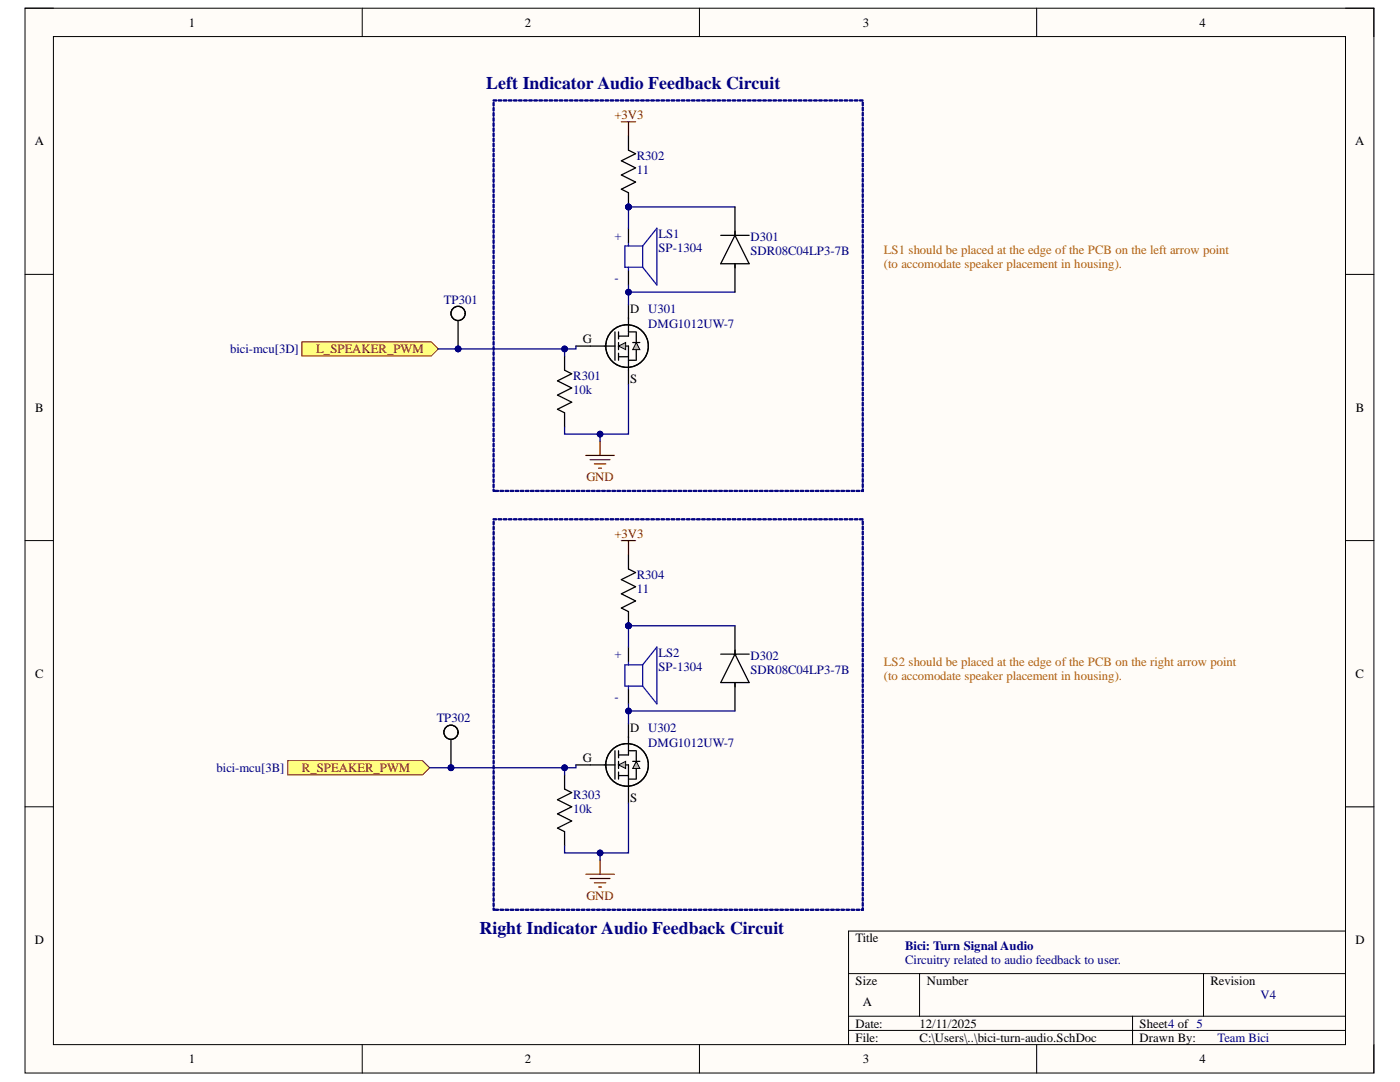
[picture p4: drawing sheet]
<svg xmlns="http://www.w3.org/2000/svg" width="279mm" height="216mm" viewBox="0 0 279 216" stroke-linecap="round" stroke-linejoin="round" font-family="sans-serif">
<path d="M5 1.6h269.2v212.5h-269.2z" fill-rule="evenodd" fill="#fffcf8"/>
<path d="M5 1.6h269.2v212.5h-269.2z" fill="none" stroke="#000" stroke-width=".2"/>
<path d="M10.7 7.3h257.8v201.1h-257.8z" fill-rule="evenodd" fill="#fffcf8"/>
<g fill="none" stroke="#000" stroke-width=".2">
<path d="M5 1.6h5.7M10.7 7.3h257.8v201.1h-257.8zM72.3 1.6v5.7M139.6 1.6v5.7M206.9 1.6v5.7M268.5 1.6h5.7v5.7M5 54.7h5.7M268.5 54.8h5.7M5 107.9h5.7M268.5 107.9h5.7M5 161h5.7M268.5 161h5.7"/>
<path d="M169.3 194.3h99.2M183.5 194.3v8.5M240.2 194.3v8.5M268.5 185.8h-99.2v22.6M72.3 208.4v5.7M139.6 208.4v5.7M169.3 202.8h99.2M169.3 205.6h99.2M206.9 208.4v5.7M226 202.8v5.6M274.2 208.4v5.7"/>
</g>
<g fill="none" stroke="#000" stroke-width=".25">
<path d="M114.9 69.1h7.8M122.7 66.2v5.7M123.4 66.2v1.4M123.4 68.3v1.5M123.4 70.5v1.4M123.4 71.2h2M124.9 69.1h.5M125.4 60.8v5.4h1.4M125.4 66.4v.7h-2M125.4 71v5.7M125.4 71.9h1.4M126.3 68.3h1.4"/>
<path d="M127 66.2v2.1M127 69.8v2.1"/>
<circle cx="125.1" cy="69.1" r="4.3"/>
</g>
<path d="M123.4 69.1l1.5-.8v1.5z" fill="#c0c0c0"/>
<path d="M123.4 69.1l1.5-.8v1.5z" fill="none" stroke="#000" stroke-width=".2"/>
<path d="M127 68.3l.7 1.5h-1.4z" fill="#c0c0c0"/>
<path d="M127 68.3l.7 1.5h-1.4z" fill="none" stroke="#000" stroke-width=".2"/>
<path d="M112.7 71v2.9l1.4 .7-2.8 1.4 2.8 1.4-2.8 1.4 2.8 1.4-2.8 1.5 1.4 .7v2.8M125.4 69.1v1.9" fill="none" stroke="#000" stroke-width=".25"/>
<path d="M124 24.3h2.8M125.4 24.3v2.8M116.9 90.9h5.7M117.8 91.7h3.9M118.6 92.6h2.3M119.5 93.4h.5M119.8 88v2.9" fill="none" stroke="#800000" stroke-width=".25"/>
<path d="M60.3 68.2h25.8l1.4 1.4-1.4 1.4h-25.8z" fill-rule="evenodd" fill="#ffff80"/>
<path d="M60.3 68.2h25.8l1.4 1.4-1.4 1.4h-25.8z" fill="none" stroke="#800000" stroke-width=".2"/>
<g fill="none" stroke="#000" stroke-width=".25">
<path d="M114.9 152.6h7.8M122.7 149.8v5.7M123.4 149.8v1.4M123.4 151.9v1.4M123.4 154v1.5M123.4 154.8h2M124.9 152.6h.5M125.4 144.4v5.4h1.4M125.4 149.9v.7h-2M125.4 154.6v5.7M125.4 155.5h1.4M126.3 151.9h1.4"/>
<path d="M127 149.8v2.1M127 153.3v2.2"/>
<circle cx="125.1" cy="152.6" r="4.3"/>
</g>
<path d="M123.4 152.6l1.5-.7v1.4z" fill="#c0c0c0"/>
<path d="M123.4 152.6l1.5-.7v1.4z" fill="none" stroke="#000" stroke-width=".2"/>
<path d="M127 151.9l.7 1.4h-1.4z" fill="#c0c0c0"/>
<path d="M127 151.9l.7 1.4h-1.4z" fill="none" stroke="#000" stroke-width=".2"/>
<path d="M112.7 154.6v2.8l1.4 .8-2.8 1.4 2.8 1.4-2.8 1.4 2.8 1.4-2.8 1.4 1.4 .7v2.9M125.4 152.6v2" fill="none" stroke="#000" stroke-width=".25"/>
<path d="M124 107.9h2.8M125.4 107.9v2.8M116.9 174.4h5.7M117.8 175.3h3.9M118.6 176.1h2.3M119.5 177h.5M119.8 171.6v2.8" fill="none" stroke="#800000" stroke-width=".25"/>
<path d="M57.4 151.8h26.9l1.5 1.4-1.5 1.4h-26.9z" fill-rule="evenodd" fill="#ffff80"/>
<path d="M57.4 151.8h26.9l1.5 1.4-1.5 1.4h-26.9z" fill="none" stroke="#800000" stroke-width=".2"/>
<g fill="#000080" stroke="#000080" stroke-width=".2">
<path d="M98.4 97.6l.2 .1-.1 .4-.1-.1zM98.4 96.6l.2 .1-.1 .6-.1-.1zM98.4 95.6l.2 .1-.1 .6-.1-.1zM98.4 94.6l.2 .1-.1 .6-.1-.1zM98.4 93.5l.2 .1-.1 .7-.1-.2zM98.4 92.5l.2 .1-.1 .7-.1-.2zM98.4 91.5l.2 .1-.1 .6-.1-.1zM98.4 90.5l.2 .1-.1 .6-.1-.1zM98.4 89.5l.2 .1-.1 .6-.1-.1zM98.4 88.5l.2 .1-.1 .6-.1-.1zM98.4 87.5h.2l-.1 .7-.1-.1zM98.4 86.4l.2 .1-.1 .7-.1-.2zM98.4 85.4l.2 .1-.1 .6-.1-.1zM98.4 84.4l.2 .1-.1 .6-.1-.1zM98.4 83.4l.2 .1-.1 .6-.1-.1zM98.4 82.4l.2 .1-.1 .6-.1-.1zM98.4 81.4l.2 .1-.1 .6-.1-.1zM98.4 80.4h.2l-.1 .7-.1-.2zM98.4 79.3l.2 .1-.1 .7-.1-.2zM98.4 78.3l.2 .1-.1 .6-.1-.1zM98.4 77.3l.2 .1-.1 .6-.1-.1zM98.4 76.3l.2 .1-.1 .6-.1-.1zM98.4 75.3l.2 .1-.1 .6-.1-.1zM98.4 74.3h.2l-.1 .7-.1-.1zM98.4 73.2l.2 .1-.1 .7-.1-.2zM98.4 72.2l.2 .1-.1 .7-.1-.2zM98.4 71.2l.2 .1-.1 .6-.1-.1zM98.4 70.2l.2 .1-.1 .6-.1-.1zM98.4 69.2l.2 .1-.1 .6-.1-.1zM98.4 68.2l.2 .1-.1 .6-.1-.1zM98.4 67.2h.2l-.1 .7-.1-.1zM98.4 66.1l.2 .1-.1 .7-.1-.2zM98.4 65.1l.2 .1-.1 .6-.1-.1zM98.4 64.1l.2 .1-.1 .6-.1-.1zM98.4 63.1l.2 .1-.1 .6-.1-.1zM98.4 62.1l.2 .1-.1 .6-.1-.1zM98.4 61.1l.2 .1-.1 .6-.1-.1zM98.4 60l.2 .1-.1 .7-.1-.2zM98.4 59l.2 .1-.1 .7-.1-.2zM98.4 58l.2 .1-.1 .6-.1-.1zM98.4 57l.2 .1-.1 .6-.1-.1zM98.4 56l.2 .1-.1 .6-.1-.1zM98.4 55l.2 .1-.1 .6-.1-.1zM98.4 54h.2l-.1 .7-.1-.1zM98.4 52.9l.2 .1-.1 .7-.1-.2zM98.4 51.9l.2 .1-.1 .6-.1-.1zM98.4 50.9l.2 .1-.1 .6-.1-.1zM98.4 49.9l.2 .1-.1 .6-.1-.1zM98.4 48.9l.2 .1-.1 .6-.1-.1zM98.4 47.9l.2 .1-.1 .6-.1-.1zM98.4 46.9h.2l-.1 .7-.1-.2zM98.4 45.8l.2 .1-.1 .7-.1-.2zM98.4 44.8l.2 .1-.1 .6-.1-.1zM98.4 43.8l.2 .1-.1 .6-.1-.1zM98.4 42.8l.2 .1-.1 .6-.1-.1zM98.4 41.8l.2 .1-.1 .6-.1-.1zM98.4 40.8h.2l-.1 .7-.1-.1zM98.4 39.7l.2 .1-.1 .7-.1-.2zM98.4 38.7l.2 .1-.1 .7-.1-.2zM98.4 37.7l.2 .1-.1 .6-.1-.1zM98.4 36.7l.2 .1-.1 .6-.1-.1zM98.4 35.7l.2 .1-.1 .6-.1-.1zM98.4 34.7l.2 .1-.1 .6-.1-.1zM98.4 33.7h.2l-.1 .7-.1-.1zM98.4 32.6l.2 .1-.1 .7-.1-.2zM98.4 31.6l.2 .1-.1 .6-.1-.1zM98.4 30.6l.2 .1-.1 .6-.1-.1zM98.4 29.6l.2 .1-.1 .6-.1-.1zM98.4 28.6l.2 .1-.1 .6-.1-.1zM98.4 27.6l.2 .1-.1 .6-.1-.1zM98.4 26.5l.2 .1-.1 .7-.1-.2zM98.4 25.5l.2 .1-.1 .7-.1-.2zM98.4 24.5l.2 .1-.1 .6-.1-.1zM98.4 23.5l.2 .1-.1 .6-.1-.1zM98.4 22.5l.2 .1-.1 .6-.1-.1zM98.4 21.5l.2 .1-.1 .6-.1-.1zM98.4 20.5h.2l-.1 .7-.1-.1zM98.4 20l.6-.1 .1 .1-.6 .2zM99.4 20l.6-.1 .2 .1-.7 .2zM100.5 20l.6-.1 .1 .1-.7 .2zM101.5 20l.6-.1 .1 .1-.6 .2zM102.5 20l.6-.1 .1 .1-.6 .2zM103.5 20l.6-.1 .1 .1-.6 .2zM104.5 20l.6-.1 .1 .1-.6 .2zM105.5 20l.6-.1 .2 .1-.7 .2zM106.5 20l.6-.1 .2 .1-.7 .2zM107.6 20l.6-.1 .1 .1-.6 .2zM108.6 20l.6-.1 .1 .1-.6 .2zM109.6 20l.6-.1 .1 .1-.6 .2zM110.6 20l.6-.1 .1 .1-.6 .2zM111.6 20l.6-.1 .1 .1-.6 .2zM112.6 20l.6-.1 .2 .1-.7 .2zM113.7 20l.5-.1 .2 .1-.7 .2zM114.7 20l.6-.1 .1 .1-.6 .2zM115.7 20l.6-.1 .1 .1-.6 .2zM116.7 20l.6-.1 .1 .1-.6 .2zM117.7 20l.6-.1 .1 .1-.6 .2zM118.7 20l.6-.1 .2 .1-.7 .2zM119.7 20l.6-.1 .2 .1-.7 .2zM120.8 20l.6-.1 .1 .1-.7 .2zM121.8 20l.6-.1 .1 .1-.6 .2zM122.8 20l.6-.1 .1 .1-.6 .2zM123.8 20l.6-.1 .1 .1-.6 .2zM124.8 20l.6-.1 .1 .1-.6 .2zM125.8 20l.6-.1 .2 .1-.7 .2zM126.9 20l.5-.1 .2 .1-.7 .2zM127.9 20l.6-.1 .1 .1-.6 .2zM128.9 20l.6-.1 .1 .1-.6 .2zM129.9 20l.6-.1 .1 .1-.6 .2zM130.9 20l.6-.1 .1 .1-.6 .2zM131.9 20l.6-.1 .1 .1-.6 .2zM132.9 20l.6-.1 .2 .1-.7 .2zM134 20l.6-.1 .1 .1-.7 .2zM135 20l.6-.1 .1 .1-.6 .2zM136 20l.6-.1 .1 .1-.6 .2zM137 20l.6-.1 .1 .1-.6 .2zM138 20l.6-.1 .1 .1-.6 .2zM139 20l.6-.1 .2 .1-.7 .2zM140 20l.6-.1 .2 .1-.7 .2zM141.1 20l.6-.1 .1 .1-.6 .2zM142.1 20l.6-.1 .1 .1-.6 .2zM143.1 20l.6-.1 .1 .1-.6 .2zM144.1 20l.6-.1 .1 .1-.6 .2zM145.1 20l.6-.1 .1 .1-.1 .2h-.5zM146.1 20l.6-.1 .2 .1-.7 .2zM147.2 20l.6-.1 .1 .1-.7 .2zM148.2 20l.6-.1 .1 .1-.6 .2zM149.2 20l.6-.1 .1 .1-.6 .2zM150.2 20l.6-.1 .1 .1-.6 .2zM151.2 20l.6-.1 .1 .1-.6 .2zM152.2 20l.6-.1 .2 .1-.7 .2zM153.3 20l.5-.1 .2 .1-.7 .2zM154.3 20l.6-.1 .1 .1-.6 .2zM155.3 20l.6-.1 .1 .1-.1 .2h-.5zM156.3 20l.6-.1 .1 .1-.6 .2zM157.3 20l.6-.1 .1 .1-.6 .2zM158.3 20l.6-.1 .1 .1-.6 .2zM159.3 20l.6-.1 .2 .1-.7 .2zM160.4 20l.6-.1 .1 .1-.1 .2h-.6zM161.4 20l.6-.1 .1 .1-.6 .2zM162.4 20l.6-.1 .1 .1-.6 .2zM163.4 20l.6-.1 .1 .1-.6 .2zM164.4 20l.6-.1 .1 .1-.6 .2zM165.4 20l.6-.1 .2 .1-.7 .2zM166.5 20l.5-.1 .2 .1-.7 .2zM167.5 20l.6-.1 .1 .1-.6 .2zM168.5 20l.6-.1 .1 .1-.6 .2zM169.5 20l.6-.1 .1 .1-.6 .2zM170.5 20l.6-.1 .1 .1-.6 .2zM171.5 20l.6-.1 .2 .1-.7 .2zM172.1 20.4l.2 .1-.1 .6-.1-.1zM172.1 21.4l.2 .1-.1 .6-.1-.1zM172.1 22.4l.2 .1-.1 .7-.1-.2zM172.1 23.5h.2l-.1 .7-.1-.1zM172.1 24.5l.2 .1-.1 .6-.1-.1zM172.1 25.5l.2 .1-.1 .6-.1-.1zM172.1 26.5l.2 .1-.1 .6-.1-.1zM172.1 27.5l.2 .1-.1 .6-.1-.1zM172.1 28.5l.2 .1-.1 .7-.1-.2zM172.1 29.5l.2 .1-.1 .7-.1-.2zM172.1 30.6h.2l-.1 .7-.1-.1zM172.1 31.6l.2 .1-.1 .6-.1-.1zM172.1 32.6l.2 .1-.1 .6-.1-.1zM172.1 33.6l.2 .1-.1 .6-.1-.1zM172.1 34.6l.2 .1-.1 .6-.1-.1zM172.1 35.6l.2 .1-.1 .7-.1-.2zM172.1 36.7h.2l-.1 .7-.1-.2zM172.1 37.7l.2 .1-.1 .6-.1-.1zM172.1 38.7l.2 .1-.1 .6-.1-.1zM172.1 39.7l.2 .1-.1 .6-.1-.1zM172.1 40.7l.2 .1-.1 .6-.1-.1zM172.1 41.7l.2 .1-.1 .7-.1-.2zM172.1 42.7l.2 .1-.1 .7-.1-.2zM172.1 43.8h.2l-.1 .7-.1-.1zM172.1 44.8l.2 .1-.1 .6-.1-.1zM172.1 45.8l.2 .1-.1 .6-.1-.1zM172.1 46.8l.2 .1-.1 .6-.1-.1zM172.1 47.8l.2 .1-.1 .6-.1-.1zM172.1 48.8l.2 .1-.1 .7-.1-.2zM172.1 49.8l.2 .1-.1 .7-.1-.2zM172.1 50.9l.2 .1-.1 .6-.1-.1zM172.1 51.9l.2 .1-.1 .6-.1-.1zM172.1 52.9l.2 .1-.1 .6-.1-.1zM172.1 53.9l.2 .1-.1 .6-.1-.1zM172.1 54.9l.2 .1-.1 .6-.1-.1zM172.1 55.9l.2 .1-.1 .7-.1-.2zM172.1 57h.2l-.1 .7-.1-.1zM172.1 58l.2 .1-.1 .6-.1-.1zM172.1 59l.2 .1-.1 .6-.1-.1zM172.1 60l.2 .1-.1 .6-.1-.1zM172.1 61l.2 .1-.1 .6-.1-.1zM172.1 62l.2 .1-.1 .7-.1-.2zM172.1 63l.2 .1-.1 .7-.1-.2zM172.1 64.1h.2l-.1 .7-.1-.1zM172.1 65.1l.2 .1-.1 .6-.1-.1zM172.1 66.1l.2 .1-.1 .6-.1-.1zM172.1 67.1l.2 .1-.1 .6-.1-.1zM172.1 68.1l.2 .1-.1 .6-.1-.1zM172.1 69.1l.2 .1-.1 .7-.1-.2zM172.1 70.2h.2l-.1 .7-.1-.2zM172.1 71.2l.2 .1-.1 .6-.1-.1zM172.1 72.2l.2 .1-.1 .6-.1-.1zM172.1 73.2l.2 .1-.1 .6-.1-.1zM172.1 74.2l.2 .1-.1 .6-.1-.1zM172.1 75.2l.2 .1-.1 .7-.1-.2zM172.1 76.2l.2 .1-.1 .7-.1-.2zM172.1 77.3h.2l-.1 .7-.1-.1zM172.1 78.3l.2 .1-.1 .6-.1-.1zM172.1 79.3l.2 .1-.1 .6-.1-.1zM172.1 80.3l.2 .1-.1 .6-.1-.1zM172.1 81.3l.2 .1-.1 .6-.1-.1zM172.1 82.3l.2 .1-.1 .7-.1-.2zM172.1 83.3l.2 .1-.1 .7-.1-.2zM172.1 84.4l.2 .1-.1 .6-.1-.1zM172.1 85.4l.2 .1-.1 .6-.1-.1zM172.1 86.4l.2 .1-.1 .6-.1-.1zM172.1 87.4l.2 .1-.1 .6-.1-.1zM172.1 88.4l.2 .1-.1 .6-.1-.1zM172.1 89.4l.2 .1-.1 .7-.1-.2zM172.1 90.5h.2l-.1 .7-.1-.1zM172.1 91.5l.2 .1-.1 .6-.1-.1zM172.1 92.5l.2 .1-.1 .6-.1-.1zM172.1 93.5l.2 .1-.1 .6-.1-.1zM172.1 94.5l.2 .1-.1 .6-.1-.1zM172.1 95.5l.2 .1-.1 .7-.1-.2zM172.1 96.5l.2 .1-.1 .7-.1-.2zM172.1 97.6h.2v.5l-.4-.1v-.1l.3-.1-.1 .2zM170.9 97.9l.6-.1 .1 .2-.6 .1zM169.9 97.9l.6-.1 .1 .2-.7 .1zM168.8 97.9l.6-.1 .2 .2-.7 .1zM167.8 97.9l.6-.1 .2 .2-.7 .1zM166.8 97.9l.6-.1 .1 .2-.6 .1zM165.8 97.9l.6-.1 .1 .2-.6 .1zM164.8 97.9l.6-.1 .1 .2-.6 .1zM163.8 97.9l.6-.1 .1 .2-.7 .1zM162.7 97.9l.6-.1 .2 .2-.7 .1zM161.7 97.9l.6-.1 .2 .2-.7 .1zM160.7 97.9l.6-.1 .1 .2-.6 .1zM159.7 97.9l.6-.1 .1 .2-.6 .1zM158.7 97.9l.6-.1 .1 .2-.6 .1zM157.7 97.9l.6-.1 .1 .2-.6 .1zM156.7 97.9l.5-.1 .2 .2-.7 .1zM155.6 97.9l.6-.1 .2 .2-.7 .1zM154.6 97.9l.6-.1 .1 .2-.6 .1zM153.6 97.9l.6-.1 .1 .2-.6 .1zM152.6 97.9l.6-.1 .1 .2-.6 .1zM151.6 97.9l.6-.1 .1 .2-.6 .1zM150.6 97.9l.6-.1 .1 .2-.7 .1zM149.5 97.9l.6-.1 .2 .2-.7 .1zM148.5 97.9l.6-.1 .2 .2-.7 .1zM147.5 97.9l.6-.1 .1 .2-.6 .1zM146.5 97.9l.6-.1 .1 .2-.6 .1zM145.5 97.9l.6-.1 .1 .2-.6 .1zM144.5 97.9l.6-.1 .1 .2-.6 .1zM143.5 97.9l.5-.1 .2 .2-.7 .1zM142.4 97.9l.6-.1 .2 .2-.7 .1zM141.4 97.9l.6-.1 .1 .2-.6 .1zM140.4 97.9l.6-.1 .1 .2-.6 .1zM139.4 97.9l.6-.1 .1 .2-.6 .1zM138.4 97.9l.6-.1 .1 .2-.6 .1zM137.4 97.9l.6-.1 .1 .2-.6 .1zM136.3 97.9l.6-.1 .2 .2-.7 .1zM135.3 97.9l.6-.1 .2 .2-.7 .1zM134.3 97.9l.6-.1 .1 .2-.6 .1zM133.3 97.9l.6-.1 .1 .2-.6 .1zM132.3 97.9l.6-.1 .1 .2-.6 .1zM131.3 97.9l.6-.1 .1 .2-.6 .1zM130.3 97.9l.6-.1 .1 .2-.7 .1zM129.2 97.9l.6-.1 .2 .2-.7 .1zM128.2 97.9l.6-.1 .1 .2-.6 .1zM127.2 97.9l.6-.1 .1 .2-.6 .1zM126.2 97.9l.6-.1 .1 .2-.6 .1zM125.2 97.9l.6-.1 .1 .2-.6 .1zM124.2 97.9l.6-.1 .1 .2-.6 .1zM123.1 97.9l.6-.1 .2 .2-.7 .1zM122.1 97.9l.6-.1 .2 .2-.7 .1zM121.1 97.9l.6-.1 .1 .2-.6 .1zM120.1 97.9l.6-.1 .1 .2-.6 .1zM119.1 97.9l.6-.1 .1 .2-.6 .1zM118.1 97.9l.6-.1 .1 .2-.6 .1zM117.1 97.9l.6-.1 .1 .2-.7 .1zM116 97.9l.6-.1 .2 .2-.7 .1zM115 97.9l.6-.1 .1 .2-.6 .1zM114 97.9l.6-.1 .1 .2-.6 .1zM113 97.9l.6-.1 .1 .2-.6 .1zM112 97.9l.6-.1 .1 .2-.6 .1zM111 97.9l.6-.1 .1 .2-.6 .1zM109.9 97.9l.6-.1 .2 .2-.7 .1zM108.9 97.9l.6-.1 .2 .2-.7 .1zM107.9 97.9l.6-.1 .1 .2-.6 .1zM106.9 97.9l.6-.1 .1 .2-.6 .1zM105.9 97.9l.6-.1 .1 .2-.6 .1zM104.9 97.9l.6-.1 .1 .2-.6 .1zM103.9 97.9l.6-.1 .1 .2-.7 .1zM102.8 97.9l.6-.1 .2 .2-.7 .1zM101.8 97.9l.6-.1 .1 .2-.6 .1zM100.8 97.9l.6-.1 .1 .2-.6 .1zM99.8 97.9l.6-.1 .1 .2-.6 .1zM98.8 97.9l.6-.1 .1 .2-.6 .1z"/>
<path d="M98.4 181.2l.2 .1-.1 .4-.1-.2zM98.4 180.2l.2 .1-.1 .6-.1-.1zM98.4 179.2h.2l-.1 .7-.1-.1zM98.4 178.1l.2 .1-.1 .7-.1-.2zM98.4 177.1l.2 .1-.1 .7-.1-.2zM98.4 176.1l.2 .1-.1 .6-.1-.1zM98.4 175.1l.2 .1-.1 .6-.1-.1zM98.4 174.1l.2 .1-.1 .6-.1-.1zM98.4 173.1l.2 .1-.1 .6-.1-.1zM98.4 172l.2 .1-.1 .7-.1-.2zM98.4 171l.2 .1-.1 .7-.1-.2zM98.4 170l.2 .1-.1 .6-.1-.1zM98.4 169l.2 .1-.1 .6-.1-.1zM98.4 168l.2 .1-.1 .6-.1-.1zM98.4 167l.2 .1-.1 .6-.1-.1zM98.4 166h.2l-.1 .7-.1-.1zM98.4 164.9l.2 .1-.1 .7-.1-.2zM98.4 163.9l.2 .1-.1 .7-.1-.2zM98.4 162.9l.2 .1-.1 .6-.1-.1zM98.4 161.9l.2 .1-.1 .6-.1-.1zM98.4 160.9l.2 .1-.1 .6-.1-.1zM98.4 159.9l.2 .1-.1 .6-.1-.1zM98.4 158.9h.2l-.1 .7-.1-.1zM98.4 157.8l.2 .1-.1 .7-.1-.2zM98.4 156.8l.2 .1-.1 .6-.1-.1zM98.4 155.8l.2 .1-.1 .6-.1-.1zM98.4 154.8l.2 .1-.1 .6-.1-.1zM98.4 153.8l.2 .1-.1 .6-.1-.1zM98.4 152.8l.2 .1-.1 .6-.1-.1zM98.4 151.7l.2 .1-.1 .7-.1-.2zM98.4 150.7l.2 .1-.1 .7-.1-.2zM98.4 149.7l.2 .1-.1 .6-.1-.1zM98.4 148.7l.2 .1-.1 .6-.1-.1zM98.4 147.7l.2 .1-.1 .6-.1-.1zM98.4 146.7l.2 .1-.1 .6-.1-.1zM98.4 145.7h.2l-.1 .7-.1-.1zM98.4 144.6l.2 .1-.1 .7-.1-.2zM98.4 143.6l.2 .1-.1 .7-.1-.2zM98.4 142.6l.2 .1-.1 .6-.1-.1zM98.4 141.6l.2 .1-.1 .6-.1-.1zM98.4 140.6l.2 .1-.1 .6-.1-.1zM98.4 139.6l.2 .1-.1 .6-.1-.1zM98.4 138.5l.2 .1-.1 .7-.1-.2zM98.4 137.5l.2 .1-.1 .7-.1-.2zM98.4 136.5l.2 .1-.1 .6-.1-.1zM98.4 135.5l.2 .1-.1 .6-.1-.1zM98.4 134.5l.2 .1-.1 .6-.1-.1zM98.4 133.5l.2 .1-.1 .6-.1-.1zM98.4 132.5l.2 .1-.1 .6-.1-.1zM98.4 131.4l.2 .1-.1 .7-.1-.2zM98.4 130.4l.2 .1-.1 .7-.1-.2zM98.4 129.4l.2 .1-.1 .6-.1-.1zM98.4 128.4l.2 .1-.1 .6-.1-.1zM98.4 127.4l.2 .1-.1 .6-.1-.1zM98.4 126.4l.2 .1-.1 .6-.1-.1zM98.4 125.4h.2l-.1 .7-.1-.1zM98.4 124.3l.2 .1-.1 .7-.1-.2zM98.4 123.3l.2 .1-.1 .6-.1-.1zM98.4 122.3l.2 .1-.1 .6-.1-.1zM98.4 121.3l.2 .1-.1 .6-.1-.1zM98.4 120.3l.2 .1-.1 .6-.1-.1zM98.4 119.3l.2 .1-.1 .6-.1-.1zM98.4 118.2l.2 .1-.1 .7-.1-.2zM98.4 117.2l.2 .1-.1 .7-.1-.2zM98.4 116.2l.2 .1-.1 .6-.1-.1zM98.4 115.2l.2 .1-.1 .6-.1-.1zM98.4 114.2l.2 .1-.1 .6-.1-.1zM98.4 113.2l.2 .1-.1 .6-.1-.1zM98.4 112.2h.2l-.1 .7-.1-.1zM98.4 111.1l.2 .1-.1 .7-.1-.2zM98.4 110.1l.2 .1-.1 .7-.1-.2zM98.4 109.1l.2 .1-.1 .6-.1-.1zM98.4 108.1l.2 .1-.1 .6-.1-.1zM98.4 107.1l.2 .1-.1 .6-.1-.1zM98.4 106.1l.2 .1-.1 .6-.1-.1zM98.4 105.1h.2l-.1 .7-.1-.2zM98.4 104l.2 .1-.1 .7-.1-.2zM98.4 103.5h.6l.1 .1-.6 .1zM99.4 103.5h.6l.2 .1-.7 .1zM100.5 103.5h.6l.1 .1-.7 .1zM101.5 103.5h.6l.1 .1-.6 .1zM102.5 103.5h.6l.1 .1-.6 .1zM103.5 103.5h.6l.1 .1-.6 .1zM104.5 103.5h.6l.1 .1-.6 .1zM105.5 103.5h.6l.2 .1-.7 .1zM106.5 103.5h.6l.2 .1-.7 .1zM107.6 103.5h.6l.1 .1-.6 .1zM108.6 103.5h.6l.1 .1-.6 .1zM109.6 103.5h.6l.1 .1-.6 .1zM110.6 103.5h.6l.1 .1-.6 .1zM111.6 103.5h.6l.1 .1-.6 .1zM112.6 103.5h.6l.2 .1-.7 .1zM113.7 103.5h.5l.2 .1-.7 .1zM114.7 103.5h.6l.1 .1-.6 .1zM115.7 103.5h.6l.1 .1-.6 .1zM116.7 103.5h.6l.1 .1-.6 .1zM117.7 103.5h.6l.1 .1-.6 .1zM118.7 103.5h.6l.2 .1-.7 .1zM119.7 103.5h.6l.2 .1-.7 .1zM120.8 103.5h.6l.1 .1-.7 .1zM121.8 103.5h.6l.1 .1-.6 .1zM122.8 103.5h.6l.1 .1-.6 .1zM123.8 103.5h.6l.1 .1-.6 .1zM124.8 103.5h.6l.1 .1-.6 .1zM125.8 103.5h.6l.2 .1-.7 .1zM126.9 103.5h.5l.2 .1-.7 .1zM127.9 103.5h.6l.1 .1-.6 .1zM128.9 103.5h.6l.1 .1-.6 .1zM129.9 103.5h.6l.1 .1-.6 .1zM130.9 103.5h.6l.1 .1-.6 .1zM131.9 103.5h.6l.2 .1-.7 .1zM132.9 103.5h.6l.2 .1-.7 .1zM134 103.5h.6l.1 .1-.7 .1zM135 103.5h.6l.1 .1-.6 .1zM136 103.5h.6l.1 .1-.6 .1zM137 103.5h.6l.1 .1-.6 .1zM138 103.5h.6l.1 .1-.6 .1zM139 103.5h.6l.2 .1-.7 .1zM140.1 103.5h.5l.2 .1-.7 .1zM141.1 103.5h.6l.1 .1-.6 .1zM142.1 103.5h.6l.1 .1-.6 .1zM143.1 103.5h.6l.1 .1-.6 .1zM144.1 103.5h.6l.1 .1-.6 .1zM145.1 103.5h.6l.2 .1-.7 .1zM146.1 103.5h.6l.2 .1-.7 .1zM147.2 103.5h.6l.1 .1-.7 .1zM148.2 103.5h.6l.1 .1-.6 .1zM149.2 103.5h.6l.1 .1-.6 .1zM150.2 103.5h.6l.1 .1-.6 .1zM151.2 103.5h.6l.1 .1-.6 .1zM152.2 103.5h.6l.2 .1-.7 .1zM153.3 103.5h.5l.2 .1-.7 .1zM154.3 103.5h.6l.1 .1-.6 .1zM155.3 103.5h.6l.1 .1-.6 .1zM156.3 103.5h.6l.1 .1-.6 .1zM157.3 103.5h.6l.1 .1-.6 .1zM158.3 103.5h.6l.2 .1-.7 .1zM159.3 103.5h.6l.2 .1-.7 .1zM160.4 103.5h.6l.1 .1-.7 .1zM161.4 103.5h.6l.1 .1-.6 .1zM162.4 103.5h.6l.1 .1-.6 .1zM163.4 103.5h.6l.1 .1-.6 .1zM164.4 103.5h.6l.1 .1-.6 .1zM165.4 103.5h.6l.2 .1-.7 .1zM166.5 103.5h.5l.2 .1-.7 .1zM167.5 103.5h.6l.1 .1-.6 .1zM168.5 103.5h.6l.1 .1-.6 .1zM169.5 103.5h.6l.1 .1-.6 .1zM170.5 103.5h.6l.1 .1-.6 .1zM171.5 103.5h.6l.2 .1-.7 .1zM172.1 104l.2 .1-.1 .6-.1-.1zM172.1 105l.2 .1-.1 .6-.1-.1zM172.1 106l.2 .1-.1 .6-.1-.1zM172.1 107l.2 .1-.1 .7-.1-.2zM172.1 108l.2 .1-.1 .7-.1-.2zM172.1 109.1h.2l-.1 .7-.1-.1zM172.1 110.1l.2 .1-.1 .6-.1-.1zM172.1 111.1l.2 .1-.1 .6-.1-.1zM172.1 112.1l.2 .1-.1 .6-.1-.1zM172.1 113.1l.2 .1-.1 .6-.1-.1zM172.1 114.1l.2 .1-.1 .7-.1-.2zM172.1 115.1l.2 .1-.1 .7-.1-.2zM172.1 116.2l.2 .1-.1 .6-.1-.1zM172.1 117.2l.2 .1-.1 .6-.1-.1zM172.1 118.2l.2 .1-.1 .6-.1-.1zM172.1 119.2l.2 .1-.1 .6-.1-.1zM172.1 120.2l.2 .1-.1 .6-.1-.1zM172.1 121.2l.2 .1-.1 .7-.1-.2zM172.1 122.3h.2l-.1 .7-.1-.1zM172.1 123.3l.2 .1-.1 .6-.1-.1zM172.1 124.3l.2 .1-.1 .6-.1-.1zM172.1 125.3l.2 .1-.1 .6-.1-.1zM172.1 126.3l.2 .1-.1 .6-.1-.1zM172.1 127.3l.2 .1-.1 .7-.1-.2zM172.1 128.3l.2 .1-.1 .7-.1-.2zM172.1 129.4l.2 .1-.1 .6-.1-.1zM172.1 130.4l.2 .1-.1 .6-.1-.1zM172.1 131.4l.2 .1-.1 .6-.1-.1zM172.1 132.4l.2 .1-.1 .6-.1-.1zM172.1 133.4l.2 .1-.1 .6-.1-.1zM172.1 134.4l.2 .1-.1 .7-.1-.2zM172.1 135.5h.2l-.1 .7-.1-.1zM172.1 136.5l.2 .1-.1 .6-.1-.1zM172.1 137.5l.2 .1-.1 .6-.1-.1zM172.1 138.5l.2 .1-.1 .6-.1-.1zM172.1 139.5l.2 .1-.1 .6-.1-.1zM172.1 140.5l.2 .1-.1 .7-.1-.2zM172.1 141.5l.2 .1-.1 .7-.1-.2zM172.1 142.6h.2l-.1 .7-.1-.1zM172.1 143.6l.2 .1-.1 .6-.1-.1zM172.1 144.6l.2 .1-.1 .6-.1-.1zM172.1 145.6l.2 .1-.1 .6-.1-.1zM172.1 146.6l.2 .1-.1 .6-.1-.1zM172.1 147.6l.2 .1-.1 .7-.1-.2zM172.1 148.6l.2 .1-.1 .7-.1-.2zM172.1 149.7l.2 .1-.1 .6-.1-.1zM172.1 150.7l.2 .1-.1 .6-.1-.1zM172.1 151.7l.2 .1-.1 .6-.1-.1zM172.1 152.7l.2 .1-.1 .6-.1-.1zM172.1 153.7l.2 .1-.1 .6-.1-.1zM172.1 154.7l.2 .1-.1 .7-.1-.2zM172.1 155.8h.2l-.1 .7-.1-.1zM172.1 156.8l.2 .1-.1 .6-.1-.1zM172.1 157.8l.2 .1-.1 .6-.1-.1zM172.1 158.8l.2 .1-.1 .6-.1-.1zM172.1 159.8l.2 .1-.1 .6-.1-.1zM172.1 160.8l.2 .1-.1 .7-.1-.2zM172.1 161.8l.2 .1-.1 .7-.1-.2zM172.1 162.9l.2 .1-.1 .6-.1-.1zM172.1 163.9l.2 .1-.1 .6-.1-.1zM172.1 164.9l.2 .1-.1 .6-.1-.1zM172.1 165.9l.2 .1-.1 .6-.1-.1zM172.1 166.9l.2 .1-.1 .6-.1-.1zM172.1 167.9l.2 .1-.1 .7-.1-.2zM172.1 169h.2l-.1 .7-.1-.2zM172.1 170l.2 .1-.1 .6-.1-.1zM172.1 171l.2 .1-.1 .6-.1-.1zM172.1 172l.2 .1-.1 .6-.1-.1zM172.1 173l.2 .1-.1 .6-.1-.1zM172.1 174l.2 .1-.1 .7-.1-.2zM172.1 175l.2 .1-.1 .7-.1-.2zM172.1 176.1h.2l-.1 .7-.1-.1zM172.1 177.1l.2 .1-.1 .6-.1-.1zM172.1 178.1l.2 .1-.1 .6-.1-.1zM172.1 179.1l.2 .1-.1 .6-.1-.1zM172.1 180.1l.2 .1-.1 .6-.1-.1zM172.1 181.1h.2v.6l-.4-.2 .3-.1-.1 .1zM170.9 181.4h.6l.1 .1-.6 .2zM169.9 181.4h.6l.1 .1-.7 .2zM168.8 181.4h.6l.2 .1-.7 .2zM167.8 181.4h.6l.2 .1-.7 .2zM166.8 181.4h.6l.1 .1-.6 .2zM165.8 181.4h.6l.1 .1-.6 .2zM164.8 181.4h.6l.1 .1-.6 .2zM163.8 181.4h.6l.1 .1-.6 .2zM162.7 181.4h.6l.2 .1-.7 .2zM161.7 181.4h.6l.2 .1-.7 .2zM160.7 181.4h.6l.1 .1-.6 .2zM159.7 181.4h.6l.1 .1-.6 .2zM158.7 181.4h.6l.1 .1-.6 .2zM157.7 181.4h.6l.1 .1-.6 .2zM156.7 181.4h.6l.1 .1-.7 .2zM155.6 181.4h.6l.2 .1-.7 .2zM154.6 181.4h.6l.2 .1-.7 .2zM153.6 181.4h.6l.1 .1-.6 .2zM152.6 181.4h.6l.1 .1-.6 .2zM151.6 181.4h.6l.1 .1-.6 .2zM150.6 181.4h.6l.1 .1-.6 .2zM149.5 181.4h.6l.2 .1-.7 .2zM148.5 181.4h.6l.2 .1-.7 .2zM147.5 181.4h.6l.1 .1-.6 .2zM146.5 181.4h.6l.1 .1-.6 .2zM145.5 181.4h.6l.1 .1-.6 .2zM144.5 181.4h.6l.1 .1-.6 .2zM143.5 181.4h.6l.1 .1-.7 .2zM142.4 181.4h.6l.2 .1-.7 .2zM141.4 181.4h.6l.2 .1-.7 .2zM140.4 181.4h.6l.1 .1-.6 .2zM139.4 181.4h.6l.1 .1-.6 .2zM138.4 181.4h.6l.1 .1-.6 .2zM137.4 181.4h.6l.1 .1-.6 .2zM136.3 181.4h.6l.2 .1-.7 .2zM135.3 181.4h.6l.2 .1-.7 .2zM134.3 181.4h.6l.1 .1-.6 .2zM133.3 181.4h.6l.1 .1-.6 .2zM132.3 181.4h.6l.1 .1-.6 .2zM131.3 181.4h.6l.1 .1-.6 .2zM130.3 181.4h.6l.1 .1-.7 .2zM129.2 181.4h.6l.2 .1-.7 .2zM128.2 181.4h.6l.2 .1-.7 .2zM127.2 181.4h.6l.1 .1-.6 .2zM126.2 181.4h.6l.1 .1-.6 .2zM125.2 181.4h.6l.1 .1-.6 .2zM124.2 181.4h.6l.1 .1-.6 .2zM123.1 181.4h.6l.2 .1-.7 .2zM122.1 181.4h.6l.2 .1-.7 .2zM121.1 181.4h.6l.1 .1-.6 .2zM120.1 181.4h.6l.1 .1-.6 .2zM119.1 181.4h.6l.1 .1-.6 .2zM118.1 181.4h.6l.1 .1-.6 .2zM117.1 181.4h.6l.1 .1-.7 .2zM116 181.4h.6l.2 .1-.7 .2zM115 181.4h.6l.2 .1-.7 .2zM114 181.4h.6l.1 .1-.6 .2zM113 181.4h.6l.1 .1-.6 .2zM112 181.4h.6l.1 .1-.6 .2zM111 181.4h.6l.1 .1-.6 .2zM109.9 181.4h.6l.2 .1-.7 .2zM108.9 181.4h.6l.2 .1-.7 .2zM107.9 181.4h.6l.1 .1-.6 .2zM106.9 181.4h.6l.1 .1-.6 .2zM105.9 181.4h.6l.1 .1-.6 .2zM104.9 181.4h.6l.1 .1-.6 .2zM103.9 181.4h.6l.1 .1-.7 .2zM102.8 181.4h.6l.2 .1-.7 .2zM101.8 181.4h.6l.2 .1-.7 .2zM100.8 181.4h.6l.1 .1-.6 .2zM99.8 181.4h.6l.1 .1-.6 .2zM98.8 181.4h.6l.1 .1-.6 .2z"/>
</g>
<g fill="none" stroke="#000" stroke-width=".25">
<path d="M125.4 45.5v2.9M125.4 54v2.9M125.4 129.1v2.8M125.4 137.6v2.8"/>
<circle cx="91.4" cy="62.5" r="1.42"/>
<circle cx="90" cy="146.1" r="1.42"/>
</g>
<path d="M125.4 48.4v.7M125.4 53.3v.7M128.3 49.1h-3.6v4.2h3.6M128.3 49.1v4.2M128.3 49.1l2.8-3.6v11.4l-2.8-3.6M125.4 131.9v.8M125.4 136.9v.7M128.3 132.7h-3.6v4.2h3.6M128.3 132.7v4.2M128.3 132.7l2.8-3.6v11.3l-2.8-3.5" fill="none" stroke="#00f" stroke-width=".25"/>
<circle cx="125.4" cy="41.3" r=".57" fill="#000080"/>
<circle cx="125.4" cy="41.3" r=".57" fill="none" stroke="#000080" stroke-width=".2"/>
<path d="M125.4 38.5v2.8" fill="none" stroke="#000" stroke-width=".25"/>
<circle cx="125.4" cy="41.3" r=".57" fill="#000080"/>
<circle cx="125.4" cy="41.3" r=".57" fill="none" stroke="#000080" stroke-width=".2"/>
<path d="M125.4 27.1v2.9l1.4 .7-2.8 1.4 2.8 1.4-2.8 1.4 2.8 1.4-2.8 1.5 1.4 .7M125.4 110.7v2.8l1.4 .7-2.8 1.5 2.8 1.4-2.8 1.4 2.8 1.4-2.8 1.4" fill="none" stroke="#000" stroke-width=".25"/>
<path d="M125.4 41.3v4.2" fill="none" stroke="#000080" stroke-width=".25"/>
<circle cx="125.4" cy="41.3" r=".57" fill="#000080"/>
<circle cx="125.4" cy="41.3" r=".57" fill="none" stroke="#000080" stroke-width=".2"/>
<path d="M125.4 56.9v3.9" fill="none" stroke="#000080" stroke-width=".25"/>
<circle cx="125.4" cy="58.3" r=".57" fill="#000080"/>
<circle cx="125.4" cy="58.3" r=".57" fill="none" stroke="#000080" stroke-width=".2"/>
<path d="M112.7 69.6v1.4" fill="none" stroke="#000080" stroke-width=".25"/>
<circle cx="112.7" cy="69.6" r=".57" fill="#000080"/>
<circle cx="112.7" cy="69.6" r=".57" fill="none" stroke="#000080" stroke-width=".2"/>
<path d="M112.7 85.2v1.4h7.1v1.4" fill="none" stroke="#000080" stroke-width=".25"/>
<circle cx="119.8" cy="86.6" r=".57" fill="#000080"/>
<circle cx="119.8" cy="86.6" r=".57" fill="none" stroke="#000080" stroke-width=".2"/>
<path d="M125.4 76.7v9.9h-5.6" fill="none" stroke="#000080" stroke-width=".25"/>
<circle cx="119.8" cy="86.6" r=".57" fill="#000080"/>
<circle cx="119.8" cy="86.6" r=".57" fill="none" stroke="#000080" stroke-width=".2"/>
<path d="M125.4 124.9v4.2M125.4 140.4v4" fill="none" stroke="#000080" stroke-width=".25"/>
<circle cx="125.4" cy="141.9" r=".57" fill="#000080"/>
<circle cx="125.4" cy="141.9" r=".57" fill="none" stroke="#000080" stroke-width=".2"/>
<path d="M112.7 153.2v1.4" fill="none" stroke="#000080" stroke-width=".25"/>
<circle cx="112.7" cy="153.2" r=".57" fill="#000080"/>
<circle cx="112.7" cy="153.2" r=".57" fill="none" stroke="#000080" stroke-width=".2"/>
<path d="M112.7 168.8v1.4h7.1v1.4" fill="none" stroke="#000080" stroke-width=".25"/>
<circle cx="119.8" cy="170.2" r=".57" fill="#000080"/>
<circle cx="119.8" cy="170.2" r=".57" fill="none" stroke="#000080" stroke-width=".2"/>
<path d="M125.4 160.3v9.9h-5.6" fill="none" stroke="#000080" stroke-width=".25"/>
<circle cx="119.8" cy="170.2" r=".57" fill="#000080"/>
<circle cx="119.8" cy="170.2" r=".57" fill="none" stroke="#000080" stroke-width=".2"/>
<path d="M114.9 69.1v.5h-27.4" fill="none" stroke="#000080" stroke-width=".25"/>
<circle cx="112.7" cy="69.6" r=".57" fill="#000080"/>
<circle cx="112.7" cy="69.6" r=".57" fill="none" stroke="#000080" stroke-width=".2"/>
<path d="M114.9 152.6v.6h-29.1" fill="none" stroke="#000080" stroke-width=".25"/>
<circle cx="112.7" cy="153.2" r=".57" fill="#000080"/>
<circle cx="112.7" cy="153.2" r=".57" fill="none" stroke="#000080" stroke-width=".2"/>
<path d="M125.4 58.3h21.3" fill="none" stroke="#000080" stroke-width=".25"/>
<circle cx="125.4" cy="58.3" r=".57" fill="#000080"/>
<circle cx="125.4" cy="58.3" r=".57" fill="none" stroke="#000080" stroke-width=".2"/>
<path d="M125.4 41.3h21.3" fill="none" stroke="#000080" stroke-width=".25"/>
<circle cx="125.4" cy="41.3" r=".57" fill="#000080"/>
<circle cx="125.4" cy="41.3" r=".57" fill="none" stroke="#000080" stroke-width=".2"/>
<path d="M143.8 47h5.7M146.7 41.3v5.7M146.7 52.6v5.7M146.7 47l2.8 5.6h-5.7zM143.8 130.5h5.7M146.7 124.9v5.6M146.7 136.2v5.7M146.7 130.5l2.8 5.7h-5.7z" fill="none" stroke="#000" stroke-width=".25"/>
<path d="M125.4 141.9h21.3" fill="none" stroke="#000080" stroke-width=".25"/>
<circle cx="125.4" cy="141.9" r=".57" fill="#000080"/>
<circle cx="125.4" cy="141.9" r=".57" fill="none" stroke="#000080" stroke-width=".2"/>
<path d="M125.4 124.9h21.3" fill="none" stroke="#000080" stroke-width=".25"/>
<g font-size="6.7" fill="#000080">
<text x="90.7" y="68.1">PITP30101</text>
<text x="89.3" y="151.8">PITP30201</text>
</g>
<text font-size="3.9" fill="#000080" x="124.9" y="124">PIR30402</text>
<g font-size="3.6" fill="#000080">
<text x="97.1" y="17.8">Left Indicator Audio Feedback Circuit</text>
<text x="95.7" y="186.4">Right Indicator Audio Feedback Circuit</text>
</g>
<g font-size="2.5">
<text x="37.7" y="5.3">1</text>
<text x="104.8" y="5.3">2</text>
<text x="172.2" y="5.3">3</text>
<text x="239.4" y="5.3">4</text>
<text x="6.9" y="29">A</text>
<text x="270.4" y="29">A</text>
<text x="125.7" y="62.5">D</text>
<text x="116.3" y="68.5">G</text>
<text x="125.7" y="76.4">S</text>
<text x="7" y="82.1">B</text>
<text x="270.6" y="82.1">B</text>
<text x="7" y="135.3">C</text>
<text x="270.5" y="135.3">C</text>
<text x="125.7" y="146.1">D</text>
<text x="116.3" y="152.1">G</text>
<text x="125.7" y="160">S</text>
<text x="6.9" y="188.4">D</text>
<text x="170.8" y="188.1">Title</text>
<text x="270.5" y="188.4">D</text>
<text x="170.8" y="196.5">Size</text>
<text x="185" y="196.5">Number</text>
<text x="241.6" y="196.5">Revision</text>
<text x="172.2" y="200.8">A</text>
<text x="170.8" y="205.1">Date:</text>
<text x="170.8" y="207.9">File:</text>
<text x="183.5" y="205.1">12/11/2025</text>
<text x="183.5" y="207.9">C:\Users\..\bici-turn-audio.SchDoc</text>
<text x="227.4" y="205.1">Sheet4 of 5</text>
<text x="227.4" y="207.9">Drawn By:</text>
<text x="37.7" y="212.2">1</text>
<text x="104.8" y="212.2">2</text>
<text x="172.2" y="212.2">3</text>
<text x="239.4" y="212.2">4</text>
</g>
<g font-size="2.5" fill="#800000">
<text x="122.6" y="23.8">+3V3</text>
<text x="63.1" y="70.5">L_SPEAKER_PWM</text>
<text x="117" y="96">GND</text>
<text x="122.6" y="107.4">+3V3</text>
<text x="60.2" y="154">R_SPEAKER_PWM</text>
<text x="117" y="179.5">GND</text>
</g>
<g font-size="2.5" fill="#000080">
<text x="127.1" y="34.8">11</text>
<text x="127.1" y="32">R302</text>
<text x="122.6" y="47.8">+</text>
<text x="131.4" y="47.5">LS1</text>
<text x="131.4" y="50.3">SP-1304</text>
<text x="149.8" y="48.1">D301</text>
<text x="149.8" y="50.9">SDR08C04LP3-7B</text>
<text x="122.6" y="56.3">-</text>
<text x="88.6" y="60.6">TP301</text>
<text x="129.4" y="62.5">U301</text>
<text x="129.4" y="65.4">DMG1012UW-7</text>
<text x="45.9" y="70.5">bici-mcu[3D]</text>
<text x="114.4" y="75.9">R301</text>
<text x="114.4" y="78.7">10k</text>
<text x="127.1" y="118.3">11</text>
<text x="127.1" y="115.6">R304</text>
<text x="122.6" y="131.4">+</text>
<text x="131.4" y="131.1">LS2</text>
<text x="149.8" y="131.7">D302</text>
<text x="131.4" y="133.9">SP-1304</text>
<text x="149.8" y="134.5">SDR08C04LP3-7B</text>
<text x="122.6" y="139.9">-</text>
<text x="87.2" y="144.2">TP302</text>
<text x="129.4" y="146.1">U302</text>
<text x="129.4" y="149">DMG1012UW-7</text>
<text x="43.2" y="154">bici-mcu[3B]</text>
<text x="114.4" y="159.5">R303</text>
<text x="114.4" y="162.3">10k</text>
<text x="180.7" y="189.5">Bici: Turn Signal Audio</text>
<text x="180.7" y="192.3">Circuitry related to audio feedback to user.</text>
<text x="251.6" y="199.4">V4</text>
<text x="243" y="207.9">Team Bici</text>
</g>
<g font-size="2.5" fill="#b45f06">
<text x="176.4" y="50.7">LS1 should be placed at the edge of the PCB on the left arrow point</text>
<text x="176.4" y="53.5">(to accomodate speaker placement in housing).</text>
<text x="176.4" y="132.8">LS2 should be placed at the edge of the PCB on the right arrow point</text>
<text x="176.4" y="135.6">(to accomodate speaker placement in housing).</text>
</g>
</svg>
